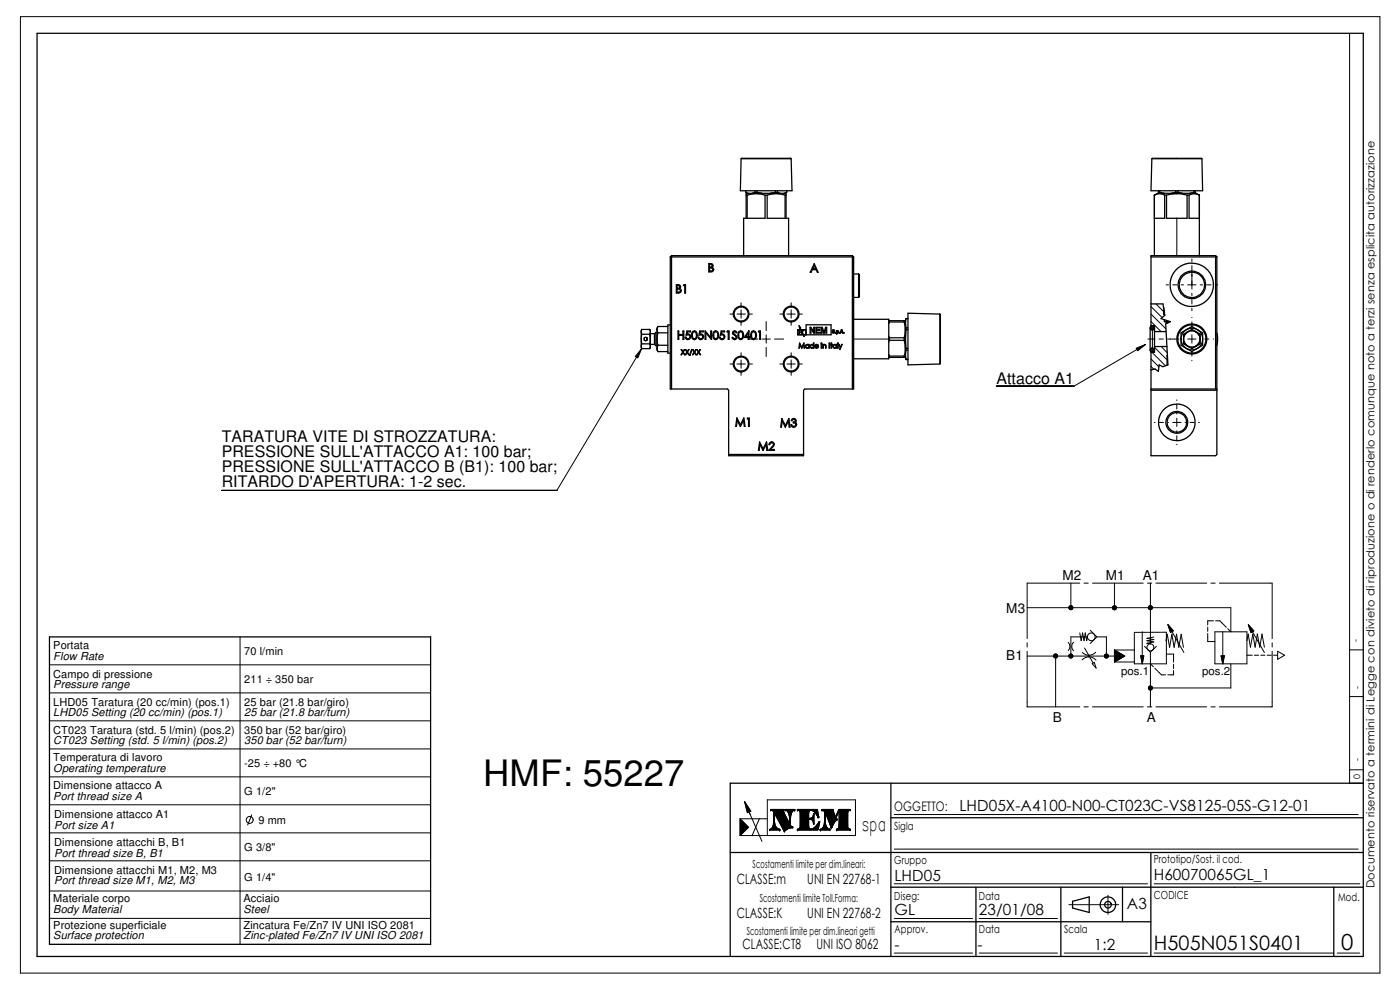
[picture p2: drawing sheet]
<svg xmlns="http://www.w3.org/2000/svg" width="420mm" height="297mm" viewBox="0 0 420 297" stroke-linecap="round" stroke-linejoin="round" font-family="sans-serif">
<g fill="none" stroke="#000" stroke-width=".3">
<path d="M6.1 5h408v287h-408zM405 10v225h4.1M222.4 47.7h15M345.7 47.7h15M353.2 58v.1M353.2 65.5v11.2M357.7 77.7v.7M357.7 79.7v1.3M219.1 94.2h.8M221.2 94.2h2.5M222.4 90.8v.9M222.4 93v2.5"/>
<path d="M222.4 96.4v.2M222.4 96.7v.9M224.9 94.2h.9M229.9 96.5v2.7M234 94.2h.9M236.2 94.2h2.5M237.4 90.8v.9M237.4 93v2.5M237.4 96.4v.2M237.4 96.7v.9M239.9 94.2h.9M282 94.2v15"/>
<path d="M345.4 96.5l3 3M345.4 94.2l4.5 4.5M345.4 92l3.4 3.3M345.8 97.7l-.6 .6M345.9 99v5.4M346.1 97.7l-.9 .9M346.2 97.9l-.9 .9M346.4 98l-.9 .9M346.5 98.3l-.8 .7M346.5 98.6l-.5 .4M346.9 91.2l2.3 2.3M349.4 95.9l.1 .1"/>
<path d="M350 85.5h.7M350.2 96.8l.2 .1M351.9 85.5h1.3M354.5 85.5h.7M356.4 85.5h2.5M357.7 81.3v5.4M357.7 88v.7M357.7 90v1.2M357.7 92.5v.7M357.7 95.2v.1M357.7 96.6v1.2M357.7 98v.5"/>
<path d="M357.7 99.1v.1M360.2 85.5h.7M362.2 85.5h1.3M364.7 85.5h.8M192.6 104.6l-1.2 2.8-.7-.4zM192.6 104.6l-25.5 42.6h-100.6M219.1 109.2h.8M221.2 109.2h2.5M222.4 105.8v.9M222.4 108v2.5M222.4 111.3v.3M222.4 111.7v.9"/>
<path d="M224.7 101.7h2.7M224.9 109.2h.9M228.7 101.7h2.5M229.9 100.5v2.5M229.9 104.2v2.8M232.4 101.7h2.8M234 109.2h.9M236.2 109.2h2.5M237.4 105.8v.9M237.4 108v2.5M237.4 111.3v.3M237.4 111.7v.9"/>
<path d="M239.9 109.2h.9M256.2 101.7h10.5M341 104.5l2.8-1.2-2.4 1.9zM343.8 103.3l-21.5 12.6h-23.3M344.5 101.7h2.1M345.4 109.9l.9 .9M345.4 107.7l2.4 2.4M345.6 104.4l-.4 .5M345.7 105.7l4 4M346 104.4l-.8 .8M346.2 104.5l-.9 .9M346.3 104.6l-.9 1"/>
<path d="M346.4 104.9l-.8 .8M346.5 104.2l3.8 3.8M346.5 105.1l-.6 .6M347.8 101.7h1.3M348.5 104l1.8 1.8M350.4 101.7h3.4M353.2 120v.2M355.1 101.7h.1M356.4 101.7h2.5M357.7 100.5v2.5M357.7 104.2v.4M357.7 105.6v1.2"/>
<path d="M357.7 108.1v.1M360.2 101.7h.1M361.6 101.7h1.2M364.1 101.7h.1M346.4 126.7h.3M347.9 126.7h1.3M350.5 126.7h.2M351.9 126.7h2.5M353.2 121.5v1.2M353.2 123.4v.4M353.2 124v.2M353.2 125.5v2.5"/>
<path d="M353.2 129.2v.3M353.2 130.7v1.3M353.2 133.3v.2M355.7 126.7h.2M357.2 126.7h1.2M359.7 126.7h.2M321.4 175v7.3M324.1 175h-15.8v16.6M325.3 175h1.3M327.9 175h15.2M334.5 175v7.3M344.4 175h1.2"/>
<path d="M345.3 175v18.2l-1.1-.2 2.1-.4-2.1-.4 2.1-.3-2.1-.4 2.1-.4M346.9 175h15.3M363.4 175h1.3M366 175h15.8v16.6M14.8 199.5h114.4M72 191.1v92.2M308.3 195.4v16.7h15.8M308.3 192.9v1.2M308.3 182.3h61.1v7.3l-.9-1M308.3 196.8h26.2M316.8 196.8v15.3M320.6 192.7a1.74 1.74 0 0 1 0 2.5"/>
<path d="M322.2 192.7l-.2 .3a1.69 1.69 0 0 0 .2 2.2M324.1 189.9l.4 2.3 .4-2.3 .4 2.3 .4-2.3 .4 2.3 .2-1.1h-4.9v5.7M324.7 198a2.82 2.82 0 0 1 4.2 .1M325.5 194.4l2.6 4.5M326.7 196.7l.3 .3M326.8 196.7v.3M326.9 196.7l-.3 .3M327.2 189.1l2 2M327.8 199.1l.6-.3 .6 1.6zM328.8 195.7a2.81 2.81 0 0 1-4 .1M329.2 191.1h2.9v5.7M329.2 191.1l-2 2"/>
<path d="M334.5 195l3.1 1.8-3.1 1.8zM334.5 195h5.9M334.5 195v3.6M334.5 198.6h5.9M334.5 195l3.1 1.8-3.1 1.8M340.4 189.7h9.6v9.5h-9.6zM342.3 196.8h1l-.5 2.4zM342.8 189.6v7.2M343.5 193.9l1.8 1.8M345.3 199.2l.8 .9M345.3 195.7v16.4M347 193.9l-1.7 1.8"/>
<path d="M349.9 192.3l.4-2 .7 3.9 .7-3.9 .7 3.9 .7-3.9 .7 3.9 .7-3.9 .7 3.9M350 196.3h2.2v2.4M350.5 187.4l1.6 1.9-.8 .4zM351.7 189.5l3.6 6.2M352.2 199.3v1.3M362.4 190.1v2.4h2.2M362.4 188.2v1.2M364.2 186.3h-1.8v1.2M364.6 189.6h9.6v9.6h-9.6zM364.8 186.3h1.3l.9 .9M366.5 196.8h.9l-.4 2.4zM367 189.6v7.2"/>
<path d="M367.1 187.3l.9 .9M369.4 199.2v7.2h-24.1M374.2 196.6h1.6M374.2 192.2l.4-2 .7 4 .7-4 .7 4 .6-4 .8 4 .6-4 .8 4M374.6 187.5l1.7 1.8-.9 .5zM375.9 189.5l3.6 6.3M376.5 196.6h1.2M378.4 196.6h1.2M380.3 196.6h1.2M381.8 192.9v1.2M381.8 195.4v16.7h-15.8M382.2 196.6h1.2"/>
<path d="M383.4 195.4l2.1 1.2-2.1 1.2zM405 195h4.1M14.8 216.3h114.4M14.8 207.9h114.4M325.3 212.1h1.3M327.9 212.1h15.2M344.4 212.1h1.2M346.6 200.5l.9 .9M346.9 212.1h15.3M347.6 201.5l1 1h1.2M352.2 201.2v1.3h-1.7M363.4 212.1h1.3"/>
<path d="M405 209h4.1M14.8 233.1h114.4M14.8 224.7h114.4M405 231h4.1M14.8 258.3h114.4M14.8 249.9h114.4M14.8 241.5h114.4M75.6 244.5l-1.3 3M222.1 245.7l2.5 2.5-2.5 2.5zM222.1 250.7h34.6v-10.7h-26.4v10.7M222.1 245.7h8.2M222.1 245.7l2.5 2.5-2.5 2.5"/>
<path d="M222.1 245.7v5M223.5 240.5l1.8 2.9-1 .4zM224.8 243.6l.4 .8M224.9 243.8l3.8 8.6M227.9 245.7l-2.2 5M231 249h.1M231 249h3M231 248.9h.1M231 248.9v.1M231.3 243l3.9-.1-.1 .4 .3 .7 1.6 3.2-.2-2.9-.4-.8-.7-.6 2.8 .1-.7 .4-.5 1.3-.1 3 .7 .4v.1l-1.2 .3-1.3 .9-3-5.5v1.9l.3 1.8 .5 .9 .8 .5h-3v-.1a1.84 1.84 0 0 0 1.1-2v-3.4zM231.3 243h.1M231.3 243l.8 .5v3.4a1.92 1.92 0 0 1-1.1 2"/>
<path d="M231.3 242.9h.1M233.3 248.5v.1M233.4 248.6l.1 .1M233.6 248.8h.1M234 249h.1M234 249l-.8-.5-.5-.9-.3-1.8v-1.9l3 5.5M235.2 243.4v.1M235.2 242.9h.1M235.2 242.9l-3.9 .1M235.2 243h.1M235.2 242.9v.2M235.2 243v.1"/>
<path d="M235.4 249.4h.1M235.4 249.3h.1M235.7 243h.1M235.7 242.9h.1M235.7 242.9v.1M235.7 243l.1 .1M235.7 242.9h2.8M235.7 243.1l.7 .4 .4 .8 .2 2.9-1.6-3.2-.2-.9M236.6 248.6l-1.2 .8M236.7 248.5l-.1 .1M236.9 248.5h.1M237.1 248.4h.1"/>
<path d="M237.2 247.7l.1 .1M237.3 247.9h.1M237.4 248.3l-.1 .1M237.4 247.9l.1 .1M237.4 247.9h.1M237.4 247.9l.2 .1M237.5 247.9h.1M237.6 248.3h.1M237.6 248h.1M237.6 248l.3 .2M237.8 248h.1M237.8 243.5h-.1"/>
<path d="M237.8 248.2l-.1 .1M237.9 248.1h.1M237.9 248.2h.1M237.9 248.2l-1.2 .3M238 243.2l-.7 1.5v3.2M238.1 243.2h-.1M238.5 243.1h.1M238.5 242.9h.1M238.5 243.1l-.4 .1M238.5 242.9v.1M238.5 243h.1M238.5 243l-.1 .1"/>
<path d="M239.3 243v-.1h5.9l.5 2.1v.3h-.2M239.3 243h.1M239.3 248.9h.1M239.3 243v.1M239.3 249h.1M239.3 242.9h5.9l.5 2.4-.2-.1-1-1.5-.5-.4-.9-.2-.3 .4-.1 2h.5a1.21 1.21 0 0 0 1-1.3v3.1a1.28 1.28 0 0 0-1-1.5h-.5v2.5a1.13 1.13 0 0 0 2-.2l1.3-1.6-.6 2.5h-6.1l.1-.2 .6-.2 .1-.6v-4.5l-.1-.3-.7-.1zM239.3 243.1h.1M239.3 248.8h.1M239.3 243.1l.5 .1M239.4 243.1h.1M239.4 249h.1M239.8 248.7v.1"/>
<path d="M239.9 243.2h.1M239.9 248.7l-.6 .3M239.9 243.2l.2 .6v4.2l-.2 .7M242.8 243.5a1.24 1.24 0 0 1 1.8 .3l.8 1.4M242.8 248.5h.1M242.8 243.3l-.1 2.2 1.1-.3 .5-1M242.8 248.6h.1M242.9 243.2h.1M242.9 243.2v.1M242.9 248.7h.1M243 243.2h.1M243 248.7v.1"/>
<path d="M244.3 244.2h.1M244.3 244.2v3l-.6-1.2-1-.2 .1 2.8M245.4 245.2h.1M245.4 245.2l.1 .1M245.5 245.2h.1M246 246.6l-1.8 1.9-.9 .3-.4-.2M246 246.6h.1M246 246.6l-.6 2.4h-6.1M246.2 248.9h.1M246.2 248.9v.1M246.2 249h.1M246.2 248.8h.1"/>
<path d="M246.2 249h2.8M246.3 249h.1M246.5 248.8h.1M246.6 248.7h.1M246.7 242.9h3.4l.6 2.3 1.1-2.3h3.3l.1 .2-.5 .1-.2 .3-.1 4.5 .1 .6 .6 .2 .1 .2h-4.1l-.1-.2 .6-.1 .1-.5 .1-4.9-.9 2.1a.4 .4 0 0 1 .3 .4 .4 .4 0 0 1-.3 .4l-1.4 2.2-1.8-4.7v3a2.15 2.15 0 0 0 1.1 2.1l.3 .2h-2.8l-.1-.2a1.42 1.42 0 0 0 1.1-1.4l.1-3.9-.2-.3zM246.7 243h.1M246.7 242.9h.1M246.7 243l.1 .1M246.7 243.1h.1M246.7 243.1l.6 .1M247.3 243.2h.1M247.3 243.2l.1 .2"/>
<path d="M247.3 243.3v4.1l-.4 1-.7 .5M248.7 248.7h.1M249 249h.1M249.1 249h.1M249.1 248.9h.1M249.1 249h-.1M249.3 248l-1.6-4.3v3.5l.5 1.1 .9 .5M249.3 248v.1M249.3 248.1l.1 .1M249.4 248.2h.1M249.4 248.1v.2M249.4 248.3l.1 .1"/>
<path d="M249.5 248.3h.1M249.5 248.4h.1M249.6 248.3v.1M249.7 248.3h-.1M249.7 248.2v.1M249.9 247.7h.1M250.1 243h.1M250.1 243.1h.1M251 249h.1M251 248.8h.1M251 248.8v.2M251 249h.2"/>
<path d="M251.1 249h.1M251.1 245.7l.2 .1M251.2 245.7l-.3-.3 .9-2.1-.1 4.9-.3 .6h-.3M251.3 245.8h.1M251.3 245.8l-.9 1-.7 1.4M251.5 248.7h.1M251.6 248.6v.1M251.8 242.9l-1.1 2.3-.6-2.3h-3.4v.1M251.8 242.9h3.4M251.8 242.9h.1M251.9 242.9h.1M252 242.9h.1"/>
<path d="M254.7 243.2h.1M254.7 248.8h.4M254.7 248.7v.1M255.1 248.8h.1M255.1 243.1h.1M255.1 249h-.1M255.2 243h.1M255.2 242.9h.1M255.2 249h.1M255.2 248.8h.1M255.2 242.9l-.7 .3-.1 .7v4.1l.3 .7M255.2 248.8v.2h-4.1"/>
<path d="M268.4 244.4h139.2M268.4 254.8h139.2M14.8 275.5h114.4M14.8 267.3h114.4M268.4 275.6h23.5M268.4 265.2h76M293.9 275.6h23.5M320.8 271.4h14.9M332.5 268.6v5.7M346.4 265.2h61.7M268.4 286h23.5M293.9 286h23.5"/>
<path d="M319.4 286h25M346.4 286h53.9M401.3 286h6.7"/>
<circle cx="316.8" cy="196.8" r=".6"/>
<circle cx="321.4" cy="182.3" r=".6"/>
<circle cx="321.4" cy="196.8" r=".61"/>
<circle cx="321.4" cy="196.8" r=".59"/>
<circle cx="327.5" cy="191.1" r="1.17"/>
<circle cx="332" cy="196.8" r=".59"/>
<circle cx="332" cy="196.8" r=".6"/>
<circle cx="334.5" cy="182.4" r=".59"/>
<circle cx="334.5" cy="182.4" r=".61"/>
<circle cx="345.2" cy="194.2" r="1.04"/>
<circle cx="345.2" cy="182.3" r=".6"/>
<circle cx="345.2" cy="182.3" r=".61"/>
<circle cx="345.2" cy="206.4" r=".6"/>
<circle cx="345.3" cy="206.4" r=".6"/>
<circle cx="74.9" cy="246" r="1.05"/>
</g>
<g fill="#000">
<path d="M192.6 104.6l-1.2 2.8-.7-.4zM341 104.5l2.8-1.2-2.4 1.9zM334.5 195l3.1 1.8-3.1 1.8zM342.3 196.8h1l-.5 2.4zM350.5 187.4l1.6 1.9-.8 .4zM366.5 196.8h.9l-.4 2.4zM374.6 187.5l1.7 1.8-.9 .5zM222.1 245.7l2.5 2.5-2.5 2.5zM223.5 240.5l1.8 2.9-1 .4z"/>
<path d="M231.3 243l3.9-.1-.1 .4 .3 .7 1.6 3.2-.2-2.9-.4-.8-.7-.6 2.8 .1-.7 .4-.5 1.3-.1 3 .7 .4v.1l-1.2 .3-1.3 .9-3-5.5v1.9l.3 1.8 .5 .9 .8 .5h-3v-.1a1.84 1.84 0 0 0 1.1-2v-3.4z" fill-rule="evenodd"/>
<path d="M239.3 242.9h5.9l.5 2.4-.2-.1-1-1.5-.5-.4-.9-.2-.3 .4-.1 2h.5a1.21 1.21 0 0 0 1-1.3v3.1a1.28 1.28 0 0 0-1-1.5h-.5v2.5a1.13 1.13 0 0 0 2-.2l1.3-1.6-.6 2.5h-6.1l.1-.2 .6-.2 .1-.6v-4.5l-.1-.3-.7-.1z" fill-rule="evenodd"/>
<path d="M246.7 242.9h3.4l.6 2.3 1.1-2.3h3.3l.1 .2-.5 .1-.2 .3-.1 4.5 .1 .6 .6 .2 .1 .2h-4.1l-.1-.2 .6-.1 .1-.5 .1-4.9-.9 2.1a.4 .4 0 0 1 .3 .4 .4 .4 0 0 1-.3 .4l-1.4 2.2-1.8-4.7v3a2.15 2.15 0 0 0 1.1 2.1l.3 .2h-2.8l-.1-.2a1.42 1.42 0 0 0 1.1-1.4l.1-3.9-.2-.3z" fill-rule="evenodd"/>
<circle cx="316.8" cy="196.8" r=".6"/>
<circle cx="321.4" cy="196.8" r=".61"/>
<circle cx="321.4" cy="182.3" r=".6"/>
<circle cx="332" cy="196.8" r=".6"/>
<circle cx="334.5" cy="182.4" r=".59"/>
<circle cx="345.2" cy="182.3" r=".61"/>
<circle cx="345.3" cy="206.4" r=".6"/>
</g>
<g fill="none" stroke="#000" stroke-width=".38">
<path d="M222.4 47.7l-.2 9.5h15.5l-.4-9.7h-14.8v.2M223.8 57.7l.5 .3M223.8 57.2v.5M223.8 57.7h.1M223.8 57.7l.7 .3M223.9 58.5h.3M224.2 58.5a8.7 8.7 0 0 1 5.4 0M224.2 58.5v7h5.4v-7M226.6 57.7h.6M226.6 57.7l-.8 .3M226.6 57.2v.5M227.2 57.7l1.4 .3"/>
<path d="M227.2 57.2v.5M229.6 58.5h.6M230.2 58.5a8.7 8.7 0 0 1 5.4 0M230.2 58.5v7h5.4v-7M232.7 57.7l-1.5 .3M232.7 57.7h.6M232.7 57.2v.5M233.3 57.7l.7 .3M233.3 57.2v.5M235.6 58.5h.3M235.9 58.5v-.4l-.2-.1-11.8 .1v7.4h-.7v11.2M235.9 58.5v7h.8v11.2"/>
<path d="M236.1 57.7l-.5 .3M236.1 57.2v.5M236.1 57.7l-.8 .3M345.7 47.7l-.3 9.5h15.5l-.3-9.7h-14.8l-.1 .2M346.4 58.5a3 3 0 0 1 3.1 0M346.4 58.5h.1M346.4 58.5v18.2M347.4 58l-1 .5M347.5 58h11.4l1 .5M347.7 57.7h.4M347.7 57.2v.8M348.1 57.7l1.2 .3"/>
<path d="M348.1 57.2v.5M349.5 58.5h.6M349.5 58.5v7h-3.1M350.1 58.5a11.5 11.5 0 0 1 6.2 0M350.1 58.5v7h6.2v-7M352.8 57.7h.8M352.8 57.2v.5M352.8 57.7l-1.2 .3M353.6 57.2v.5M353.6 57.7l1.2 .3M356.3 58.5h.6M356.9 58.5a3 3 0 0 1 3 0"/>
<path d="M356.9 58.5v7h3M358.3 57.7h.4M358.3 57.7l-1.2 .3M358.3 57.2v.5M358.7 57.2v.8M359.9 58.5h.1M359.9 58.5v18.2M201.2 77.1v39.6h17.1l.4 .4v19.6h22.5v-19.6l.3-.4h14.7v-39.6M201.2 77.1h55M201.5 76.7v40M201.5 76.7h54.3M201.5 76.7l-.3 .4"/>
<path d="M212.7 79.1h.5a.63 .63 0 0 1 .7 .3 .63 .63 0 0 1-.2 .8 .69 .69 0 0 1 .5 .8 .69 .69 0 0 1-.8 .6h-.7zM212.9 79.3l.8 .2-.1 .5-.7 .1zM244.3 79.2l1.2 2.5h-.2l-.4-.8h-1.1l-.4 .8h-.2zM244.3 79.2h.1M244.4 79.7l.4 .9h-.9zM255.8 76.7v40M255.8 76.7l.4 .4M345.4 77.1h19.8M357.7 78.9l-1.3 .1-1.4 .5-1.7 1.1-1.6 2.1-.5 2.1 .3 2.7 1.3 2.3 2.2 1.6 1.4 .5 1.3 .1M357.7 79l2.4 .4 2.2 1.5 1.4 2.2 .5 2.4-.6 2.6-1.5 2.1-2.2 1.4-2.2 .3M364.8 76.7h-19.4v21.2M364.8 76.7v40"/>
<path d="M364.8 76.7l.4 .4M365.2 77.1v59.3l-.4 .3h-19.4v-31.1M192.6 98.8v1.5M192.6 98.8v5.8M192.6 98.8h2.4M195 98.8l.2 .8-.2 .7M195 98.8l.2 .5v4.9l-.2 .4M196.8 99.7h.4M196.8 99.7l-.4 .4M196.8 99.7v4M197.2 99l.3 .9M197.2 98.8v5.8"/>
<path d="M197.5 99.9l-.3 1.7M197.5 98l-.3 .8M197.5 99.9h2.9M197.5 98h2.9M201.2 97.5h-.8v8.5h.8M203 85.4a.89 .89 0 0 1 1.2 .6l-.2 .6a.69 .69 0 0 1 .4 .8 .69 .69 0 0 1-.7 .5h-.7zM203.2 86.7h.6a.49 .49 0 0 1 .4 .7 .49 .49 0 0 1-.7 .3h-.3zM203.2 85.7h.7l.1 .6-.8 .2zM203.5 99.3h.2v1.1h1.3v-1.1h.2v2.5h-.2v-1.2h-1.3v1.2h-.2zM205.3 85.4h.4v2.5h-.2v-2.2h-.4zM206.2 99.3h1v.3h-.8l-.2 .6a.83 .83 0 0 1 1.1 .6 .83 .83 0 0 1-.7 1 .83 .83 0 0 1-1-.6h.3a.61 .61 0 0 0 .8 .4 .61 .61 0 0 0 .3-.9 .61 .61 0 0 0-.8-.2l-.3 .1zM207.8 99.5a.91 .91 0 0 1 1.2 0 .91 .91 0 0 1 .2 1.1 .93 .93 0 0 1-.8 1.3 .93 .93 0 0 1-.9-1.3z"/>
<path d="M208.1 99.7l.3-.2a1.2 1.2 0 0 1 0 2.1 1.3 1.3 0 0 1-.3-1.9zM210 99.3h1.1v.3h-.9l-.2 .6a.83 .83 0 0 1 1.1 .6 .83 .83 0 0 1-.6 1 .83 .83 0 0 1-1-.6h.2a.61 .61 0 0 0 .8 .4 .61 .61 0 0 0 .4-.8 .61 .61 0 0 0-.9-.3l-.2 .1zM211.6 99.3l1.7 2v-2h.3v2.5l-1.8-1.9v1.9h-.2zM212.9 80.4a.59 .59 0 0 1 .8 0 .59 .59 0 0 1 0 .8l-.8 .1zM214.2 99.5a.92 .92 0 0 1 1.2 0 .92 .92 0 0 1 .3 1.1 .94 .94 0 0 1-.9 1.3 .94 .94 0 0 1-.9-1.3zM214.4 99.7l.4-.2a1.2 1.2 0 0 1 0 2.1 1.32 1.32 0 0 1-.4-1.9zM216.4 99.3h1.1v.3h-.9l-.1 .6a.81 .81 0 0 1 1 .6 .81 .81 0 0 1-.6 1 .81 .81 0 0 1-1-.6h.2a.62 .62 0 0 0 .9 .4 .62 .62 0 0 0 .3-.9 .62 .62 0 0 0-.9-.2l-.2 .1zM218.3 99.3h.5v2.5h-.2v-2.2h-.4zM220.1 99.4l.6-.1 .4 .4-.2 .2-.2-.3a.38 .38 0 0 0-.6 .2 .38 .38 0 0 0 .3 .5l.6 .5a.69 .69 0 0 1-.1 .9 .69 .69 0 0 1-.9 0l-.3-.4 .2-.1 .3 .3a.44 .44 0 0 0 .6 .1 .44 .44 0 0 0 0-.6l-.9-1zM221.7 99.5a.92 .92 0 0 1 1.2 0 .92 .92 0 0 1 .3 1.1 .93 .93 0 0 1-.9 1.3 .93 .93 0 0 1-.8-1.3zM221.9 99.7l.4-.2a1.24 1.24 0 0 1 0 2.1 1.29 1.29 0 0 1-.4-1.9zM224.6 99.9v1.1h-.8z"/>
<path d="M224.7 99.3l.1 1.7h.3v.3h-.3v.5h-.2v-.5h-1.2zM225.6 99.5a.92 .92 0 0 1 1.1 0 .92 .92 0 0 1 .3 1.1 .94 .94 0 0 1-.8 1.3 .94 .94 0 0 1-.9-1.3zM225.7 99.7l.4-.2a1.2 1.2 0 0 1 0 2.1 1.32 1.32 0 0 1-.4-1.9zM227.7 99.3h.5v2.5h-.2v-2.2h-.4zM239.5 99h2.3v1.4h-.7l-.3-.7 .2 .7h-.5l.6-1.4M239.5 99l.6 .7-.6 .7M239.5 99v1.4M239.8 97.7l.5 .6 .1 .6-.3-.5-.1 .1zM240.4 99l.3 .7-.3-.7M241.1 99l-.7 1.4h-.9M241.9 98.9h-2.5v1.6h10v-3h-7.5v3M243.1 98.2h.3l.8 1.3v-1.3h.3v1.7h-.3l-.8-1.3v1.3h-.3z"/>
<path d="M244.9 98.2h1.2v.2h-1v.5h.9v.2h-.9v.6h1.1v.2h-1.3zM246.5 98.2h.3l.5 1.5 .5-1.5h.3v1.7h-.2v-1.4l-.5 1.4h-.3l-.4-1.4v1.4h-.2zM249.8 99.1l.6-.1 .1 .2-.4-.1-.2 .2 .6 .3a.41 .41 0 0 1-.4 .3 .41 .41 0 0 1-.4-.3h.2a.23 .23 0 0 0 .2 .2 .23 .23 0 0 0 .2-.2l-.5-.2zM250.7 99.8l.2 .1zM251.1 99.2l.5 .1 .1 .3-.2 .3h-.3v.3zM251.9 99.8l.1 .1zM252.5 98.9l.6 1-.3-.2h-.4l-.3 .2zM252.6 99.1l.2 .4h-.4zM253.2 99.8l.1 .1zM256.2 82.2h1.5M256.2 89.2h1.5M256.2 95.8h10.5v11.9h-10.5"/>
<path d="M257.7 82.2l.2 .3v6.5l-.2 .2M257.7 82.3v6.9M266.7 96.2h5M266.9 96.2v.4M266.9 96.6h4.4M266.9 96.6l-.2 .5M271.3 96.6a7.6 7.6 0 0 1 0 4.7M271.3 96.2v.4M271.7 96.2v11M271.9 95.6l-.2 .6M271.9 95.6h.6M271.9 98.9h.6"/>
<path d="M271.9 98.4h.6M271.9 98.4v.5M271.9 98.9l-.2 2.8M271.9 95.6l-.2 1.4 .2 1.4M282 94.2l-9.5-.2v15.5l9.5-.3 .2-.1M282 94.2l.2 .2v14.7M345.2 98.4v6.7M345.4 97.7h1.1v8h-1.1M345.4 91.2h3.6l.5 3.4M346.5 99.5h3.5M349.2 92.1l.3 2.5M349.2 94.2h.3"/>
<path d="M349.2 92.4v1.8M349.2 94.2l.3 .2M349.5 94.4h.1M349.5 96.5h1.6M349.5 94.4v.3M349.5 95.9v.6M349.5 96.5l1 .4M349.5 94.6l-1.1 1 2.8 .9-1.4 .7 .7 12.3-1.5 .5-1.1-.5-.3 1.9-1-.7-1.2 .3M354.9 82.8a3.7 3.7 0 0 1 5.3-.2 3.8 3.8 0 0 1 1 4.4 3.8 3.8 0 0 1-3 2.2 3.8 3.8 0 0 1-3.9-2 3.8 3.8 0 0 1 .6-4.4zM355.9 99l-1.5 .9v3.7l1.5 .9M355.9 99l-1 1-.5 1.6M356.2 98.8l1.2-.3 1.8 .3"/>
<path d="M356.2 98.8l1.5-.8 1.5 .8M356.2 98.8l-.3 .2M359.2 98.8l.2 .2M359.4 99l1.5 .9v3.7l-1.5 .9M359.4 99l1.1 1.1 .4 1.5M365.2 99.9l.2 1.1-.2 2.7M192.6 103.2v1.4M192.6 100.3v2.9M192.6 103.2h2.4M192.6 104.6h2.4M192.6 100.3h2.4M195 103.2l.2 .7-.2 .7"/>
<path d="M195 100.3l.2 1.5-.2 1.4M195.2 100.1h1.2M195.2 103.3h1.2M196.4 103.3l.4 .4M196.4 100.1v3.2M196.8 103.7h.4M197.2 104.6l.3 .9M197.2 101.9l.3 1.7M197.5 103.6l-.3 .9M197.5 103.6h2.9M197.5 105.5h2.9M204.4 104.9l.6 .6 .5-.6-.4 .7 .4 .8-.5-.7-.6 .7 .5-.8z"/>
<path d="M205.7 104.9l.5 .6 .6-.6-.5 .7 .5 .8-.6-.7-.6 .7 .6-.8zM207.5 104.9h.2l-.7 1.7zM207.8 104.9l.6 .6 .5-.6-.4 .7 .5 .8-.6-.7-.6 .7 .5-.8zM209.1 104.9l.6 .6 .5-.6-.4 .7 .5 .8-.6-.7-.6 .7 .5-.8zM221.1 107.5l.7-.3 .9-.1 .9 .3 .7 .8a2.14 2.14 0 0 1-.7 2.8 2.14 2.14 0 0 1-2.9-.5 2.14 2.14 0 0 1 .4-3zM236.1 107.5l.7-.3 .9-.1 .8 .3 .7 .6a2.15 2.15 0 0 1-.6 3 2.15 2.15 0 0 1-2.9-.5 2.15 2.15 0 0 1 .4-3zM240 103h.1M240 103l-.2 1.4h.1l.2-1 .5 1 .6-1 .3 1-.3-1.4M240 103l.6 1.2 .6-1.2M241.1 100.5l.2 .5-.2-.5M241.2 103h.1M241.9 103.5l.4-.2 .4 .2 .2-.2v1.1l-.2-.1a.57 .57 0 0 1-.9 0 .57 .57 0 0 1 .1-.8z"/>
<path d="M243.3 103.5l.4-.2 .4 .2 .2-.6v1.5l-.2-.1a.57 .57 0 0 1-.8 0 .57 .57 0 0 1 0-.8zM244.7 103.5l.7-.1 .2 .5h-.9l.1 .3h.8a.57 .57 0 0 1-.8 .2 .57 .57 0 0 1-.1-.9zM244.7 103.7l.4-.2 .4 .3zM246.5 103.3h.1v1.1h-.1zM246.9 103.3l.2 .2 .7-.1 .1 1-.1-.7-.3-.2-.4 .2v.7h-.2zM248.8 103l.2 1.4zM249.4 102.9l.4 .4-.2 1.1h-.2v-.9h-.2zM250.2 103.5l.3-.2 .5 .2 .1-.2v1.1l-.1-.1a.57 .57 0 0 1-.9 0 .57 .57 0 0 1 .1-.8zM251.4 102.9l.1 1.5zM251.7 103.3l.6 .9 .5-.9-.7 1.6 .1-.5zM266.7 100.9l.2 .4M266.7 106.4l.2 .4"/>
<path d="M266.7 107.2h5M266.9 101.3h4.4M266.9 102.1h4.4M266.9 101.3v.8M266.9 106.8v.4M266.9 102.1l-.2 .5M266.9 106.8h4.4M271.3 102.1l.4 2.4M271.3 101.3v.8M271.3 106.8v.4M271.7 104.5l-.4 2.3M271.7 101.7v2.8"/>
<path d="M271.7 107.2l.2 .7M271.7 101.7l.2 2.8M271.9 107.9h.6M271.9 105.1l-.2 1.4 .2 1.4M271.9 104.5v.6M271.9 104.5h.6M271.9 105.1h.6M345.4 116.7h19.8M345.4 117.1h19.8M346.5 104h3.7M350.3 106.7v2.9M350.3 106.7h.1"/>
<path d="M354.4 101.9l.5 1.5 1 1.1M355.2 100.3l2.5-1.5 2.5 1.5v2.9l-2.5 1.4-2.5-1.4zM355.9 104.5l.3 .1M356.2 104.6l1.2 .4 1.8-.4M356.2 104.6l1.5 .9 1.5-.9M359.4 104.5l-.2 .1M360.9 101.9l-.4 1.6-1.1 1M218.7 136.4h22.5M221.1 125.4l1.1 2.1 1.1-2.1 .3 2.5h-.2l-.3-1.8-.9 1.8-.9-1.8-.3 1.8h-.2zM224.4 125.4h.5v2.5h-.2v-2.2h-.4zM228 132.6l-.4 2.5h.2l.3-1.8 .9 1.8M228 132.6h.1"/>
<path d="M228 132.6l1 2.1 1-2.1M229 135.1h.1M230 132.6h.1M230.1 132.6l.3 2.5h-.2l-.3-1.8-.9 1.8M231.1 132.8a.83 .83 0 0 1 1.2 .2 .83 .83 0 0 1-.5 1.2l-.6 .7h1.2v.2h-1.7a2.86 2.86 0 0 0 1.4-1.8 .58 .58 0 0 0-.6-.5 .58 .58 0 0 0-.5 .6h-.2zM234.6 125.6l-.3 2.5h.2l.3-1.8 .9 1.8M234.6 125.6l1.1 2.1 1.1-2.1 .3 2.5h-.3l-.2-1.8-.9 1.8M234.6 125.6h.1M235.7 128.1h.1M237.8 125.7a.68 .68 0 0 1 .9 0 .68 .68 0 0 1 0 1 .84 .84 0 0 1-.1 1.4 .84 .84 0 0 1-1.2-.6h.2a.58 .58 0 0 0 .6 .5 .58 .58 0 0 0 .6-.6 .58 .58 0 0 0-.7-.5v-.3l.6-.2v-.4l-.5-.2-.7 .4zM351 124.8a2.95 2.95 0 0 1 4-.5 2.95 2.95 0 0 1 .6 4.1 3 3 0 0 1-2.4 1.3 2.96 2.96 0 0 1-2.7-1.8 2.96 2.96 0 0 1 .5-3.1zM353.2 121.3l-2.1 .4-1.8 1.1-1 1.3-.6 2v1.3l.4 1.4 1.1 1.8 1.9 1.2 2.1 .4"/>
<path d="M353.2 121.2l2.3 .5 1.7 1.3 1.1 1.6 .4 2.1-.4 2.1-1.1 1.7-1.7 1.2-2.3 .5M14.8 191.1h114.4v92.2h-114.4zM267.4 235v52M409.1 235h-190v52M219.1 255.8h190M267.4 245.4h141.7M345.4 255.8v31.2M267.4 276.6h78M267.4 266.2h141.7M292.9 266.2v20.8M318.4 266.2v20.8M321.9 270.4l5-1.3v4.7l-5-1.3z"/>
<path d="M336.9 266.2v10.4M400.3 266.2v20.8M409.1 287h-398v-277h398v277"/>
<circle cx="222.4" cy="94.2" r="2.36"/>
<circle cx="222.4" cy="94.2" r="2.12"/>
<circle cx="237.4" cy="94.2" r="2.36"/>
<circle cx="237.5" cy="94.2" r="2.12"/>
<circle cx="251.3" cy="99.6" r=".24"/>
<circle cx="345.8" cy="98.4" r=".66"/>
<circle cx="357.7" cy="85.5" r="4.2"/>
<circle cx="193.8" cy="101.7" r=".5"/>
<circle cx="222.4" cy="109.2" r="2.37"/>
<circle cx="237.4" cy="109.2" r="2.38"/>
<circle cx="242.3" cy="103.9" r=".44"/>
<circle cx="243.7" cy="103.9" r=".45"/>
<circle cx="246.5" cy="103" r=".13"/>
<circle cx="250.5" cy="103.9" r=".45"/>
<circle cx="345.8" cy="105.1" r=".65"/>
<circle cx="357.7" cy="101.7" r="2.46"/>
<circle cx="357.7" cy="101.7" r="4.2"/>
<circle cx="357.7" cy="101.7" r="4.5"/>
<circle cx="353.2" cy="126.7" r="3.3"/>
<circle cx="332.5" cy="271.4" r=".99"/>
<circle cx="332.5" cy="271.5" r="2.34"/>
</g>
<g fill="#000">
<circle cx="236.1" cy="57.7" r=".19"/>
<circle cx="271.9" cy="95.6" r=".19"/>
<circle cx="271.9" cy="107.9" r=".19"/>
</g>
<text font-size="10.9" x="145" y="236">HMF: 55227</text>
<text font-size="6.6" x="402.5" y="285">0</text>
<text font-size="6" x="346.3" y="285">H505N051S0401</text>
<text font-size="5.8" x="259.1" y="249.2">spa</text>
<g font-size="4.8">
<text x="299" y="115.1">Attacco A1</text>
<text x="66.5" y="132.5">TARATURA VITE DI STROZZATURA:</text>
<text x="66.5" y="137">PRESSIONE SULL'ATTACCO A1: 100 bar;</text>
<text x="66.5" y="141.6">PRESSIONE SULL'ATTACCO B (B1): 100 bar;</text>
<text x="66.5" y="146.1">RITARDO D'APERTURA: 1-2 sec.</text>
</g>
<g font-size="4.6">
<text x="287.9" y="243.4">LHD05X-A4100-N00-CT023C-VS8125-05S-G12-01</text>
<text x="268.4" y="264.2">LHD05</text>
<text x="346.3" y="264.2">H60070065GL_1</text>
<text x="268.5" y="274.4">GL</text>
<text x="293.8" y="274.4">23/01/08</text>
<text x="338.2" y="272.7">A3</text>
<text x="268.5" y="285">-</text>
<text x="293.4" y="285">-</text>
<text x="328.3" y="285">1:2</text>
</g>
<g font-size="4.2">
<text x="221.1" y="265.3">CLASSE:m</text>
<text x="242.3" y="265.3">UNI EN 22768-1</text>
<text x="221.1" y="275.3">CLASSE:K</text>
<text x="242.3" y="275.3">UNI EN 22768-2</text>
<text x="222.8" y="284.8">CLASSE:CT8</text>
<text x="245" y="284.8">UNI ISO 8062</text>
</g>
<g font-size="4.1">
<text x="318.9" y="174.1">M2</text>
<text x="331.9" y="174.1">M1</text>
<text x="342.9" y="174.1">A1</text>
<text x="302" y="184.1">M3</text>
<text x="302" y="198.1">B1</text>
<text x="315.9" y="216.6">B</text>
<text x="344.2" y="216.6">A</text>
</g>
<text font-size="3.9" x="268.4" y="243.2">OGGETTO:</text>
<g font-size="3.4">
<text x="336.5" y="202.6">pos.1</text>
<text x="360.8" y="202.6">pos.2</text>
</g>
<g font-size="3.3">
<text x="16" y="194.7">Portata</text>
<text x="16" y="197.9">Flow Rate</text>
<text x="73.3" y="196.6">70 l/min</text>
<text x="16" y="203.3">Campo di pressione</text>
<text x="16" y="206.5">Pressure range</text>
<text x="73.3" y="204.9">211 ÷ 350 bar</text>
<text x="16" y="211.7">LHD05 Taratura (20 cc/min) (pos.1)</text>
<text x="16" y="214.9">LHD05 Setting (20 cc/min) (pos.1)</text>
<text x="73.3" y="211.7">25 bar (21.8 bar/giro)</text>
<text x="73.3" y="214.8">25 bar (21.8 bar/turn)</text>
<text x="16" y="220.1">CT023 Taratura (std. 5 l/min) (pos.2)</text>
<text x="73.3" y="220.1">350 bar (52 bar/giro)</text>
<text x="16" y="223.3">CT023 Setting (std. 5 l/min) (pos.2)</text>
<text x="73.3" y="223.3">350 bar (52 bar/turn)</text>
<text x="16" y="228.5">Temperatura di lavoro</text>
<text x="16" y="231.6">Operating temperature</text>
<text x="73.3" y="230.3">-25 ÷ +80 °C</text>
<text x="16" y="236.9">Dimensione attacco A</text>
<text x="16" y="240">Port thread size A</text>
<text x="73.3" y="238.6">G 1/2&quot;</text>
<text x="16.3" y="245.4">Dimensione attacco A1</text>
<text x="16.3" y="248.6">Port size A1</text>
<text x="77.5" y="247.2">9 mm</text>
<text x="268.4" y="248.9">Sigla</text>
<text x="16.3" y="253.9">Dimensione attacchi B, B1</text>
<text x="16.3" y="257">Port thread size B, B1</text>
<text x="73.3" y="255.2">G 3/8&quot;</text>
<text x="16.3" y="262.1">Dimensione attacchi M1, M2, M3</text>
<text x="225.9" y="260.6">Scostamenti limite per dim.lineari:</text>
<text x="268.4" y="259.3">Gruppo</text>
<text x="346.3" y="259.1">Prototipo/Sost. il cod.</text>
<text x="16.3" y="265.3">Port thread size M1, M2, M3</text>
<text x="73.3" y="264.2">G 1/4&quot;</text>
<text x="346.3" y="269.7">CODICE</text>
<text x="412.5" y="266.5" transform="rotate(-90 412.5 266.5)">Documento riservato a termini di Legge con divieto di riproduzione o di renderlo comunque noto a terzi senza esplicita autorizzazione</text>
<text x="16" y="270.6">Materiale corpo</text>
<text x="16" y="273.8">Body Material</text>
<text x="73.1" y="270.6">Acciaio</text>
<text x="73.1" y="273.8">Steel</text>
<text x="228" y="270.6">Scostamenti limite Toll.Forma:</text>
<text x="268.4" y="270">Diseg:</text>
<text x="293.8" y="270">Data</text>
<text x="401.6" y="270.5">Mod.</text>
<text x="16" y="278.7">Protezione superficiale</text>
<text x="16" y="281.9">Surface protection</text>
<text x="73.1" y="278.7">Zincatura Fe/Zn7 IV UNI ISO 2081</text>
<text x="73.1" y="281.9">Zinc-plated Fe/Zn7 IV UNI ISO 2081</text>
<text x="224.1" y="280.6">Scostamenti limite per dim.lineari getti</text>
<text x="268.5" y="280">Approv.</text>
<text x="293.8" y="280">Data</text>
<text x="319.4" y="280">Scala</text>
</g>
<g font-size="2.7">
<text x="407.7" y="192.7" transform="rotate(-90 407.7 192.7)">-</text>
<text x="408.2" y="206.8" transform="rotate(-90 408.2 206.8)">-</text>
<text x="408.2" y="233.7" transform="rotate(-90 408.2 233.7)">0</text>
<text x="408.3" y="228.3" transform="rotate(-90 408.3 228.3)">-</text>
</g>
</svg>
